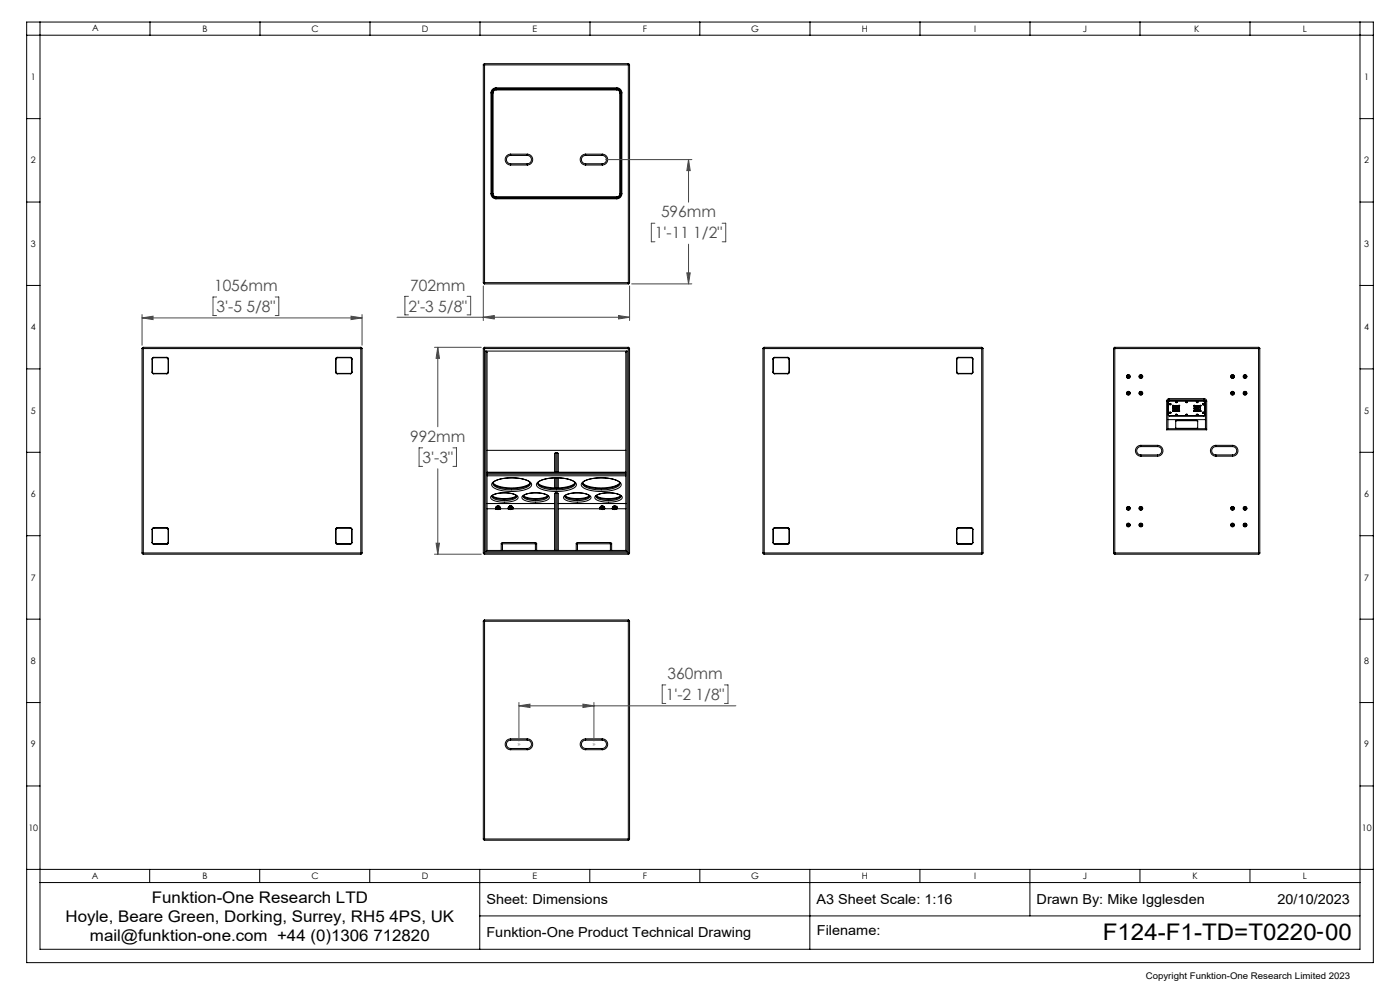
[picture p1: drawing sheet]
<svg xmlns="http://www.w3.org/2000/svg" width="420mm" height="297mm" viewBox="0 0 420 297" stroke-linecap="round" stroke-linejoin="round" font-family="sans-serif">
<g fill="none" stroke="#000" stroke-width=".3">
<path d="M8 10.6h404M8 6.6h404v281.9h-404zM12 6.6v277.9h396v-277.9M45 6.6v4M78 6.6v4M111 6.6v4M144 6.6v4M145 19.5h.4M145 19.5v65.2M145.4 19.1v.4M145.4 19.1l-.4 .4M145.4 19.5v65.2"/>
<path d="M145.4 19.5h43.1M145.4 19.1h43.1M177 6.6v4M188.5 19.1v.4M188.5 19.5h.4M188.5 19.1l.4 .4M188.5 19.5v65.2M188.9 19.5v65.2M209.9 6.6v3.9M243 6.6v4M276 6.6v4M309 6.6v4"/>
<path d="M342 6.6v4M375 6.6v4M8 35.6h4M147.3 27.8h.3M147.3 27.8v30.3M147.6 27.8v30.3M147.7 27.8h.2M147.7 27.8v30.3M147.9 27.8v30.3M148.8 26.3l-1.1 .5-.4 1M148.8 27l-.6 .2-.3 .6M148.8 26.7v.3"/>
<path d="M148.8 26.3v.3M148.8 26.6l-.8 .3-.4 .9M148.8 26.7l-.7 .3-.4 .8M148.8 26.3h36.3M148.8 27h36.3M148.8 26.7h36.3M148.8 26.6h36.3M185.1 26.3l1 .5 .5 1M185.1 27l.5 .2 .3 .6M185.1 26.7v.3M185.1 26.7l.8 .4 .3 .7M185.1 26.3v.3"/>
<path d="M185.1 26.6l.9 .4 .3 .8M185.9 27.8h.3M185.9 27.8v30.3M186.2 27.8v30.3M186.3 27.8h.3M186.3 27.8v30.3M186.6 27.8v30.3M408 35.6h4M147.3 58.1l.4 1 1.1 .5M147.3 58.1h.3M147.6 58.1l.3 .8 .9 .4M147.7 58.1h.2"/>
<path d="M147.7 58.1l.3 .7 .8 .4M147.9 58.1l.2 .5 .7 .4M148.8 59v.2M148.8 59.3v.3M148.8 59.6h36.3M148.8 59h36.3M148.8 59.2h36.3M148.8 59.3h36.3M153.2 46.2a1.62 1.62 0 0 0-1.6 1.6 1.62 1.62 0 0 0 1.6 1.7M153.2 46.2v.4M153.2 46.6a1.25 1.25 0 0 0-1.3 1.2 1.25 1.25 0 0 0 1.3 1.3M153.2 49.1v.4"/>
<path d="M153.2 49.5h5M153.2 46.2h5M153.2 46.6h5M153.2 49.1h5M158.2 46.2a1.62 1.62 0 0 1 1.6 1.6 1.62 1.62 0 0 1-1.6 1.7M158.2 46.2v.4M158.2 49.1v.4M158.2 46.6a1.25 1.25 0 0 1 1.2 1.2 1.25 1.25 0 0 1-1.2 1.3M175.7 46.2a1.62 1.62 0 0 0-1.6 1.6 1.62 1.62 0 0 0 1.6 1.7M175.7 46.2v.4M175.7 46.6a1.25 1.25 0 0 0-1.3 1.2 1.25 1.25 0 0 0 1.3 1.3M175.7 49.1v.4"/>
<path d="M175.7 49.5h5M175.7 46.2h5M175.7 46.6h5M175.7 49.1h5M180.7 46.2a1.62 1.62 0 0 1 1.6 1.6 1.62 1.62 0 0 1-1.6 1.7M180.7 49.1v.4M180.7 46.6a1.25 1.25 0 0 1 1.2 1.2 1.25 1.25 0 0 1-1.2 1.3M180.7 46.2v.4M185.1 59v.2M185.1 59.3v.3M185.9 58.1l-.2 .5-.6 .4M185.9 58.1h.3"/>
<path d="M186.2 58.1l-.3 .7-.8 .4M186.3 58.1h.3M186.3 58.1l-.3 .8-.9 .4M186.6 58.1l-.5 1-1 .5M8 60.6h4M408 60.6h4M8 85.6h4M145 84.7h.4M145 84.7l.4 .4M145.4 84.7v.4M145.4 84.7h43.1M145.4 85.1h43.1"/>
<path d="M188.5 84.7h.4M188.5 84.7v.4M188.9 84.7l-.4 .4M408 85.6h4M8 110.6h4M42.6 104.5h.4M42.6 104.5v61.2M43 104.1v.4M43 104.1l-.4 .4M43 104.5h65.2M43 104.1h65.2M43 104.5v61.2"/>
<path d="M45.6 111.5l.5 .5M45.6 111.5h.1M45.6 107.6h.1M45.6 107.6v3.9M45.7 111.5l.4 .4M45.7 107.6v3.9M46.1 107.1l-.5 .5M46.1 107.2l-.4 .4M46.1 107.1v.1M46.1 111.9v.1M46.1 107.1h4M46.1 112h4"/>
<path d="M46.1 111.9h4M46.1 107.2h4M50.1 107.1l.5 .5M50.1 111.9v.1M50.1 107.1v.1M50.1 107.2l.3 .4M50.4 107.6h.2M50.4 111.5h.2M50.4 111.5l-.3 .4M50.4 107.6v3.9M50.6 111.5l-.5 .5M50.6 107.6v3.9"/>
<path d="M100.7 111.5l.5 .5M100.7 111.5h.1M100.7 107.6h.1M100.7 107.6v3.9M100.8 111.5l.4 .4M100.8 107.6v3.9M101.2 107.1l-.5 .5M101.2 111.9v.1M101.2 107.2l-.4 .4M101.2 107.1v.1M101.2 107.1h3.9M101.2 112h3.9"/>
<path d="M101.2 111.9h3.9M101.2 107.2h3.9M105.1 107.1l.5 .5M105.1 111.9v.1M105.1 107.1v.1M105.1 107.2l.4 .4M105.5 107.6h.1M105.5 111.5l-.4 .4M105.5 111.5h.1M105.5 107.6v3.9M105.6 111.5l-.5 .5M105.6 107.6v3.9"/>
<path d="M108.2 104.1v.4M108.2 104.5h.4M108.2 104.1l.4 .4M108.2 104.5v61.2M108.6 104.5v61.2M145 104.5h.4M145 104.5v61.2M145.4 104.1v.4M145.4 104.1l-.4 .4M145.4 104.5h43.1M145.4 104.1h43.1M145.4 104.5v61.2"/>
<path d="M145.7 105.2l.4 .5v59.3M145.7 105.2h42.4M145.7 105.2v60.1M188.1 105.2l-.4 .5v59.3M188.1 105.2v60.1M188.5 104.5h.4M188.5 104.1v.4M188.5 104.1l.4 .4M188.5 104.5v61.2M188.9 104.5v61.2M228.9 104.5h.4M228.9 104.5v61.2"/>
<path d="M229.3 104.1v.4M229.3 104.1l-.4 .4M229.3 104.5h65.2M229.3 104.1h65.2M229.3 104.5v61.2M231.9 111.5l.5 .5M231.9 111.5h.1M231.9 107.6h.1M231.9 107.6v3.9M232 111.5l.4 .4M232 107.6v3.9M232.4 107.1l-.5 .5"/>
<path d="M232.4 111.9v.1M232.4 107.1v.1M232.4 107.2l-.4 .4M232.4 107.1h3.9M232.4 112h3.9M232.4 111.9h3.9M232.4 107.2h3.9M236.3 107.1l.5 .5M236.3 111.9v.1M236.3 107.2l.4 .4M236.3 107.1v.1M236.7 111.5h.1"/>
<path d="M236.7 107.6h.1M236.7 111.5l-.4 .4M236.7 107.6v3.9M236.8 111.5l-.5 .5M236.8 107.6v3.9M286.9 111.5l.5 .5M286.9 111.5h.2M286.9 107.6h.2M286.9 107.6v3.9M287.1 111.5l.3 .4M287.1 107.6v3.9M287.4 107.1l-.5 .5"/>
<path d="M287.4 111.9v.1M287.4 107.1v.1M287.4 107.2l-.3 .4M287.4 107.1h4M287.4 112h4M287.4 111.9h4M287.4 107.2h4M291.4 107.1l.5 .5M291.4 111.9v.1M291.4 107.1v.1M291.4 107.2l.4 .4M291.8 111.5h.1"/>
<path d="M291.8 107.6h.1M291.8 111.5l-.4 .4M291.8 107.6v3.9M291.9 111.5l-.5 .5M291.9 107.6v3.9M294.5 104.1v.4M294.5 104.1l.4 .4M294.5 104.5h.4M294.5 104.5v61.2M294.9 104.5v61.2M334.1 104.5h.3M334.1 104.5v61.2"/>
<path d="M334.4 104.1v.4M334.4 104.1l-.3 .4M334.4 104.5h43.2M334.4 104.1h43.2M334.4 104.5v61.2M338.3 117.8l.2-.1 .2 .2-.2 .1zM338.4 112.8h.3v.1l-.2 .1zM342.1 117.8l.2-.1 .1 .2-.1 .1zM342.1 112.7h.2l.1 .2h-.3zM350.8 119.5l-.6 .2-.2 .5M350.8 119.5v.3M350.8 119.8l-.4 .4"/>
<path d="M350.8 119.5h10.5M350.8 119.8h10.5M361.3 119.5l.5 .2 .2 .5M361.3 119.8l.3 .4M361.3 119.5v.3M369.6 117.7l.3 .1v.1h-.3zM369.6 112.7l.3 .1v.1l-.2 .1zM373.4 112.7h.1l.2 .2h-.4zM373.4 117.7l.3 .1v.1h-.4zM377.6 104.5h.3M377.6 104.1v.4M377.6 104.1l.3 .4"/>
<path d="M377.6 104.5v61.2M377.9 104.5v61.2M408 110.6h4M8 135.6h4M146.1 135h41.6M166.7 135.7l-.3 .2v5.6M166.7 135.7v5.8M166.7 135.7h.4M167.1 135.7l.4 .2v5.6M167.1 135.7v5.8M342.3 133.5a1.62 1.62 0 0 0-1.7 1.6 1.62 1.62 0 0 0 1.7 1.6M342.3 133.5v.3"/>
<path d="M342.3 136.3v.4M342.3 133.8a1.25 1.25 0 0 0-1.3 1.3 1.25 1.25 0 0 0 1.3 1.2M342.3 133.5h5M342.3 136.7h5M342.3 133.8h5M342.3 136.3h5M347.3 133.5a1.62 1.62 0 0 1 1.6 1.6 1.62 1.62 0 0 1-1.6 1.6M347.3 133.5v.3M347.3 136.3v.4M347.3 133.8a1.25 1.25 0 0 1 1.2 1.3 1.25 1.25 0 0 1-1.2 1.2M350 120.2h.4M350 120.2v8.6"/>
<path d="M350 128.8h12M350.3 128.5l-.3 .3M350.3 128.5h11.4M350.4 120.2l-.1 8.3M350.4 125.8h11.2M350.5 124.3l.2 .3M350.6 120.2l-.1 4.2 .4 .2M350.8 121.1l.2-.2 .3 .2M350.8 123.7l.2-.2 .3 .2M350.8 121.1h.1M350.8 123.7h.1M350.8 121.1l.2 .2 .3-.2"/>
<path d="M350.8 123.7l.4 .2M350.9 120.2l-.4 .2M350.9 120.1v.1M350.9 120.2h10.3M350.9 120.1l-.4 .3v3.9l.4 .4M350.9 124.6v.1M350.9 123.8h.1M350.9 121.2h.1M350.9 121.1l.1 .1M350.9 121.1h.1M350.9 123.7h.1M351 123.8h.1"/>
<path d="M351 123.7h.1M351 121.1h-.1M351 121.2v.1M351 121.2h.1M351 121.2h-.1M351 123.8h-.1M351 123.7v.1M351 121.1v.1M351 121.1h.1M351 123.8v.1M351 121.2l.1 .1M351 123.9h.1"/>
<path d="M351 123.7v.2M351 121.1l.1 .2M351.1 123.8h.1M351 123.7l.1 .1M351.1 121.2h.1M351.1 121.3h.1M351.1 123.7v.1M351.1 121.1v.1M351.1 123.7h-.1M351.1 123.7h.1M351.1 121.1h-.1M351.1 121.1h.1"/>
<path d="M351.2 121.1h.1M351.2 121.1l-.1 .1M351.2 123.8h-.1M351.2 123.8h.1M351.3 123.7l-.1 .2M351.3 121.1h.1M351.3 123.7h.1M351.8 121.6h.3M351.8 123.2h.3M351.9 122.4a.97 .97 0 0 1 .9-.8 .97 .97 0 0 1 1 .8M352.4 122.1v.1M352.4 122.1v.4"/>
<path d="M352.7 124.3l.2-.2 .2 .2M352.7 124.3l.3 .2M352.7 122.9a.52 .52 0 0 1-.3-.8 .52 .52 0 0 1 .8 0 .52 .52 0 0 1-.3 .8M352.7 122.8l.1 .2 .1-.2M352.8 124.4h.1M352.8 120.6h.1M352.8 120.5h.1M352.8 124.5h.1M352.8 124.3h.1M352.8 124.3v.1M352.8 124.3l.1 .1M352.8 120.4h.1"/>
<path d="M352.8 120.4l.1 .1M352.9 120.6h-.1M352.9 124.4h-.1M352.9 124.3l-.1 .1M352.9 120.5v.1M352.9 120.5h.1M352.9 124.4l-.1 .1M352.9 124.5h.1M352.9 124.4h.1M352.9 124.4v.1M352.9 120.5l-.1 .1M352.9 120.6h.1"/>
<path d="M352.9 124.3v.1M352.9 124.4l.1 .1M352.9 124.3h.1M352.9 120.4v.1M352.9 120.4h.1M353 120.6h.1M353 124.5h.1M353 124.3l-.1 .1M353 120.5h-.1M353 120.5h.1M353 124.4h-.1M353 124.4h.1"/>
<path d="M353 126l-.3 .2v2l.3 .2 6.2-.1 .1-2.1-.3-.2M353 126.1l-.3 .1M353 126h6M353 126.1h6M353 126v.1M353.1 124.3l-.1 .2M353.1 120.5l-.2 .2-.2-.2M353.1 120.5l-.2-.2-.2 .2M353.1 124.3l-.2-.2-.2 .2M353.1 120.5h.1M353.2 122.1v.4M353.3 122.1l-.1 .1"/>
<path d="M353.6 123.2h.3M353.6 121.6h.3M353.7 121.5l.1 .2M355.8 124.3l.2-.2 .2 .2M355.8 120.5l.2-.2 .2 .2M355.8 124.3l.3 .2M355.8 120.5l.2 .2 .2-.2M355.9 124.4h.1M355.9 120.5h.1M355.9 120.6h.1M355.9 124.5h.1M355.9 124.3h.1"/>
<path d="M355.9 124.3l.1 .1M355.9 124.4v.1M356 120.4v.1M356 120.4h.1M356 120.6h.1M356 120.6h-.1M356 124.4h.1M356 120.5h.1M356 124.3v.1M356 120.5v.1M356 124.5h.1M356 124.4l-.1 .1"/>
<path d="M356 124.4v.1M356 124.4l.1 .1M356 124.3h.1M356.1 120.6h.1M356 120.5l.1 .1M356.1 120.4l-.1 .1M356.1 124.3h.1M356.1 124.5h.1M356.1 124.3l-.1 .1M356.1 120.5h.1M356.1 124.4h.1M356.2 124.3l-.1 .2"/>
<path d="M356.2 124.3l-.2-.2-.2 .2M356.2 120.5h.1M358.1 121.6h.3M358.1 123.2h.3M358.2 122.4a.97 .97 0 0 1 1-.8 .97 .97 0 0 1 1 .8M358.8 122.1v.1M358.8 122.1v.4M358.9 120.5l.2-.2 .2 .2M358.9 124.3l.3-.2 .1 .2M358.9 124.3h.1M358.9 120.5l.2 .2 .2-.2M358.9 124.3l.4 .2"/>
<path d="M359 126.1l.3 .1M359 126v.1M359 120.5l.1 .1M359 124.4h.1M359 120.5h.1M359 124.5h.1M359 120.6h.1M359 124.3l.1 .1M359 124.3h.1M359.1 120.5h.1M359.1 124.4l-.1 .1M359.1 122.9a.52 .52 0 0 1-.3-.8 .52 .52 0 0 1 .8 0 .52 .52 0 0 1-.3 .8"/>
<path d="M359.1 122.8l.1 .2 .1-.2M359.1 120.6h.1M359.1 124.4h-.1M359.1 120.6h-.1M359.1 124.4h.1M359.1 124.3v.1M359.1 120.5v.1M359.1 124.5h.1M359.1 124.4v.1M359.1 120.4v.1M359.1 120.4h.1M359.1 124.3h.1"/>
<path d="M359.1 124.4l.1 .1M359.2 120.4v.1M359.2 120.4l-.1 .1M359.2 120.5v.1M359.2 120.5h.1M359.2 120.6h.1M359.2 124.3v.1M359.2 124.4v.1M359.2 124.4h.1M359.2 124.3h.1M359.2 124.5h.1M359.2 120.5l.1 .1"/>
<path d="M359.2 124.3l-.1 .1M359.3 120.6h-.1M359.3 124.4h-.1M359.3 124.4h.1M359.3 120.5h.1M359.3 120.5h-.1M359.3 124.3v.2M359.3 120.5l-.2-.2-.2 .2M359.6 122.1v.4M359.6 122.1v.1M360 123.2h.3M360 121.6h.3"/>
<path d="M360.1 123.1l.1 .2M360.7 121.1l.2-.2 .3 .2M360.7 121.1h.1M360.8 123.7l.2-.2 .2 .2M360.8 123.7h.1M360.8 123.7l.3 .2M360.9 121.2h.1M360.9 123.8h.1M360.9 121.1h.1M360.9 121.1v.1M360.9 123.7h.1M360.9 121.3h.1"/>
<path d="M360.9 121.2h-.1M360.9 121.2v.1M361 121.1h.1M361 121.2l-.1 .1M361 121.2v.1M361 123.7h.1M361 123.8h-.1M361 123.8v.1M361 123.7v.1M361 123.9h.1M361 123.7v.2M361 121.1v.2"/>
<path d="M361 123.8h.1M361 121.3h.1M361 123.7l.1 .1M361 121.2h.1M361 121.1v.1M361.1 123.7h-.1M361.1 123.7h.1M361.1 123.8h.1M361.1 123.7l-.1 .1M361.1 121.1v.1M361.1 121.2h.1M361.1 123.8h-.1"/>
<path d="M361.1 121.2h-.1M361.1 120.1l.4 .3-.3-.2M361.1 124.6v.1M361.2 120.1v.1M361.2 123.7l-.1 .2M361.2 123.7h.1M361.2 121.1l-.2 .2-.3-.2M361.2 121.1l-.3-.2-.2 .2M361.2 121.1h.1M361.4 120.2l.1 4.2M361.5 124.4l-.3 .2h-10.3M361.5 124.3l-.4 .4"/>
<path d="M361.5 124.3l-.1 .3M361.6 120.2h.4M361.6 120.2l.1 8.3M361.7 128.5l.3 .3M362 120.2v8.6M364.8 133.5a1.62 1.62 0 0 0-1.7 1.6 1.62 1.62 0 0 0 1.7 1.6M364.8 133.5v.3M364.8 136.3v.4M364.8 133.8a1.25 1.25 0 0 0-1.3 1.3 1.25 1.25 0 0 0 1.3 1.2M364.8 133.5h5M364.8 136.7h5M364.8 133.8h5"/>
<path d="M364.8 136.3h5M369.8 133.5a1.62 1.62 0 0 1 1.6 1.6 1.62 1.62 0 0 1-1.6 1.6M369.8 136.3v.4M369.8 133.8a1.25 1.25 0 0 1 1.2 1.3 1.25 1.25 0 0 1-1.2 1.2M369.8 133.5v.3M408 135.6h4M45.6 158.7h.1M45.6 158.7v3.9M45.7 158.7v3.9M46.1 158.2l-.5 .5M46.1 158.3l-.4 .4M46.1 158.2v.1"/>
<path d="M46.1 158.2h4M46.1 158.3h4M50.1 158.2l.5 .5M50.1 158.2v.1M50.1 158.3l.3 .4M50.4 158.7h.2M50.4 158.7v3.9M50.6 158.7v3.9M100.7 158.7h.1M100.7 158.7v3.9M100.8 158.7v3.9M101.2 158.2l-.5 .5"/>
<path d="M101.2 158.3l-.4 .4M101.2 158.2v.1M101.2 158.2h3.9M101.2 158.3h3.9M105.1 158.2l.5 .5M105.1 158.2v.1M105.1 158.3l.4 .4M105.5 158.7h.1M105.5 158.7v3.9M105.6 158.7v3.9M146.1 141.5h41.6M146.1 150.9h20.3"/>
<path d="M146.1 142.1h41.6M146.1 142.6h41.6M146.1 141.8h41.6M146.1 152.5h2.6M147.4 148.6a8.3 8.3 0 0 1 7.9 .1l.1 .2a1.86 1.86 0 0 1-2.1 1.4 7.4 7.4 0 0 1-6.1-.9zM147.7 148.6a7.8 7.8 0 0 1 7.3 .1 1.69 1.69 0 0 1-1.8 1.1 7 7 0 0 1-5.6-.8zM147.8 144.6a12.1 12.1 0 0 1 9.1-1 2.63 2.63 0 0 1 2.6 1.8 4.8 4.8 0 0 1-4.2 1.8 10.4 10.4 0 0 1-7.6-1.5l-.2-.6zM147.9 144.7a9.6 9.6 0 0 0 7.6 1.4 5.1 5.1 0 0 0 3.6-1.4 5.5 5.5 0 0 1-4.9 1.8 8.1 8.1 0 0 1-6.2-1.6zM148.1 144.5a12.1 12.1 0 0 1 10.8 0 .87 .87 0 0 1 .1 .9 .87 .87 0 0 1-.8 .5 12.4 12.4 0 0 1-9.9-.3l-.4-.6zM148.7 152.5a.75 .75 0 0 1 .7-.9 .75 .75 0 0 1 .8 .9h2.3M148.7 152.5h.2M148.7 152.5l.3 .1"/>
<path d="M149.2 151.7v.2M149.2 151.7h.1M149.3 151.6l-.1 .1M149.3 151.6v.2l-.5 .1-.1 .6M149.3 151.6l.5 .2 .1 .4h.2M150.1 152.1h-.2M150.1 152.1h.1M150.1 152.1v.1M150.1 152.2v.4l-.6 .1-.5-.1M152.4 152.5a.75 .75 0 0 1 .8-.9 .75 .75 0 0 1 .7 .9h12.5M152.5 152.5h.2M152.5 152.5l.2 .1"/>
<path d="M152.9 151.7l.1 .2M153 151.7h.1M153 151.6v.1M153 151.6l.6 .2 .1 .4h.2M153 151.6l.1 .2-.5 .1-.1 .6M153.9 152.1h-.2M153.9 152.1h.1M153.9 152.1v.1M153.9 152.2v.4l-.7 .1-.5-.1M155 148.6a8.2 8.2 0 0 1-7.3 0M155 148.6a7.2 7.2 0 0 1-6.7 .6l-.7-.6M156.8 148.6a8.3 8.3 0 0 1 7.9 .1l.1 .2a1.86 1.86 0 0 1-2.1 1.4 7.4 7.4 0 0 1-6.1-.9z"/>
<path d="M157 148.6a7.8 7.8 0 0 1 7.4 .1 1.69 1.69 0 0 1-1.8 1.1 7 7 0 0 1-5.6-.8zM161.2 144.6a12.1 12.1 0 0 1 9.1-1 2.63 2.63 0 0 1 2.6 1.8 4.8 4.8 0 0 1-4.2 1.8 10.4 10.4 0 0 1-7.6-1.5l-.2-.6zM161.4 144.7a9.6 9.6 0 0 0 7.6 1.4 5.1 5.1 0 0 0 3.5-1.4 5.5 5.5 0 0 1-4.9 1.8 8.1 8.1 0 0 1-6.2-1.6zM161.5 144.5a12.1 12.1 0 0 1 10.8 0 .87 .87 0 0 1 .2 .9 .87 .87 0 0 1-.8 .5 12.4 12.4 0 0 1-10-.3l-.4-.6zM164.3 148.6a8.2 8.2 0 0 1-7.3 0M164.4 148.6a7.2 7.2 0 0 1-6.7 .6l-.7-.6M166.4 143.2v3M166.7 147.7l-.3 .2v17.1M166.7 147.7h.4M166.7 143.2v3M166.7 147.7v17.3M167.1 147.7l.4 .2v17.1"/>
<path d="M167.1 143.2v3M167.1 147.7v17.3M167.5 150.9h20.2M167.5 143.2v3M167.5 152.5h12.5M169.3 148.6a8.3 8.3 0 0 1 7.9 .1l.1 .2a1.86 1.86 0 0 1-2.1 1.4 7.4 7.4 0 0 1-6.1-.9zM169.5 148.6a8.2 8.2 0 0 0 7.3 0 5.3 5.3 0 0 1-4.8 1l-1.8-.4zM169.5 148.6a7.8 7.8 0 0 1 7.4 .1 1.69 1.69 0 0 1-1.8 1.1 7 7 0 0 1-5.6-.8zM174.6 144.6a12.1 12.1 0 0 1 9.2-1 2.63 2.63 0 0 1 2.6 1.8 4.8 4.8 0 0 1-4.2 1.8 10.4 10.4 0 0 1-7.7-1.5l-.1-.6zM174.9 144.5a12.1 12.1 0 0 1 10.9 0 .87 .87 0 0 1 .1 .9 .87 .87 0 0 1-.8 .5 12.4 12.4 0 0 1-10-.3l-.3-.6zM178.7 148.6a8.3 8.3 0 0 1 7.8 .1l.2 .2a1.86 1.86 0 0 1-2.1 1.4 7.4 7.4 0 0 1-6.1-.9zM178.9 148.6a8.2 8.2 0 0 0 7.3 0 5.3 5.3 0 0 1-4.8 1l-1.8-.4z"/>
<path d="M178.9 148.6a7.8 7.8 0 0 1 7.4 .1 1.69 1.69 0 0 1-1.8 1.1 7 7 0 0 1-5.6-.8zM179.9 152.5a.75 .75 0 0 1 .8-.9 .75 .75 0 0 1 .7 .9M180.2 151.8h.1M180.2 151.8l.1 .2M180.3 151.8l.1 .1-.4 .3v.4l.7 .1 .7-.2M180.3 151.8h-.1M180.3 151.8l.5-.2 .3 .4 .2-.1M181.2 151.8l-.2 .2M181.2 151.8h.1M181.2 151.8l.1 .1M181.3 151.9l.1 .6M181.4 152.5h2.3"/>
<path d="M183.7 152.5a.75 .75 0 0 1 .7-.9 .75 .75 0 0 1 .8 .9M183.9 151.9h.1M183.9 151.9l.1 .2M183.9 151.8v.1M184.9 151.8l-.2 .1M184.9 151.8h.1M184.9 151.8l.2 .6-.6 .3-.8-.1 .4-.6-.2-.2M184.9 151.8l-.1 .2-.4-.4-.5 .2M185 152.5h2.7M185.9 144.7a9.2 9.2 0 0 1-7.1 1.4 5.6 5.6 0 0 1-4-1.4M186 144.7a5.7 5.7 0 0 1-4.9 1.8 8.1 8.1 0 0 1-6.3-1.6v-.2M231.9 158.7h.1"/>
<path d="M231.9 158.7v3.9M232 158.7v3.9M232.4 158.2l-.5 .5M232.4 158.2v.1M232.4 158.3l-.4 .4M232.4 158.2h3.9M232.4 158.3h3.9M236.3 158.2l.5 .5M236.3 158.3l.4 .4M236.3 158.2v.1M236.7 158.7h.1M236.7 158.7v3.9"/>
<path d="M236.8 158.7v3.9M286.9 158.7h.2M286.9 158.7v3.9M287.1 158.7v3.9M287.4 158.2l-.5 .5M287.4 158.2v.1M287.4 158.3l-.3 .4M287.4 158.2h4M287.4 158.3h4M291.4 158.2l.5 .5M291.4 158.2v.1M291.4 158.3l.4 .4"/>
<path d="M291.8 158.7h.1M291.8 158.7v3.9M291.9 158.7v3.9M338.3 157.3l.2-.1 .2 .2-.2 .1zM338.3 152.3l.2-.1 .2 .2-.2 .1zM342.1 152.3l.3-.1v.2l-.1 .1zM342.2 157.2l.2 .2-.1 .1h-.2zM369.6 157.2h.2l.1 .3h-.2zM369.6 152.2h.2l.1 .3-.3-.1zM373.4 157.2h.1l.1 .3h-.1zM373.4 152.2h.1l.1 .3h-.1zM8 160.6h4"/>
<path d="M42.6 165.7h.4M42.6 165.7l.4 .4M43 165.7v.4M43 165.7h65.2M43 166.1h65.2M45.6 162.6l.5 .5M45.6 162.6h.1M45.7 162.6l.4 .4M46.1 163v.1M46.1 163h4M46.1 163.1h4M50.1 163v.1"/>
<path d="M50.4 162.6l-.3 .4M50.4 162.6h.2M50.6 162.6l-.5 .5M100.7 162.6l.5 .5M100.7 162.6h.1M100.8 162.6l.4 .4M101.2 163v.1M101.2 163h3.9M101.2 163.1h3.9M105.1 163v.1M105.5 162.6l-.4 .4M105.5 162.6h.1"/>
<path d="M105.6 162.6l-.5 .5M108.2 165.7v.4M108.2 165.7h.4M108.6 165.7l-.4 .4M145 165.7h.4M145 165.7l.4 .4M145.4 165.7v.4M145.4 165.7h43.1M145.4 166.1h43.1M145.7 165.3h42.4M146.1 165l-.4 .3M146.1 165h41.6"/>
<path d="M150.4 163h.3M150.4 163v2M150.7 162.6v.4M150.7 162.6l-.3 .4M150.7 163v2M150.7 163h9.9M150.7 162.6h9.9M160.6 162.6v.4M160.6 162.6l.4 .4M160.6 163h.4M160.6 163v2M161 163v2"/>
<path d="M172.9 163h.3M172.9 163v2M173.2 162.6v.4M173.2 162.6l-.3 .4M173.2 163v2M173.2 163h9.9M173.2 162.6h9.9M183.1 162.6v.4M183.1 162.6l.4 .4M183.1 163h.4M183.1 163v2M183.5 163v2"/>
<path d="M187.7 165l.4 .3M188.5 165.7h.4M188.5 165.7v.4M188.9 165.7l-.4 .4M228.9 165.7h.4M228.9 165.7l.4 .4M229.3 165.7v.4M229.3 165.7h65.2M229.3 166.1h65.2M231.9 162.6l.5 .5M231.9 162.6h.1M232 162.6l.4 .4"/>
<path d="M232.4 163v.1M232.4 163h3.9M232.4 163.1h3.9M236.3 163v.1M236.7 162.6h.1M236.7 162.6l-.4 .4M236.8 162.6l-.5 .5M286.9 162.6l.5 .5M286.9 162.6h.2M287.1 162.6l.3 .4M287.4 163v.1M287.4 163h4"/>
<path d="M287.4 163.1h4M291.4 163v.1M291.8 162.6h.1M291.8 162.6l-.4 .4M291.9 162.6l-.5 .5M294.5 165.7h.4M294.5 165.7v.4M294.9 165.7l-.4 .4M334.1 165.7h.3M334.1 165.7l.3 .4M334.4 165.7v.4M334.4 165.7h43.2"/>
<path d="M334.4 166.1h43.2M377.6 165.7v.4M377.6 165.7h.3M377.9 165.7l-.3 .4M408 160.6h4M8 185.6h4M145 186.2h.4M145 186.2v65.2M145.4 185.8v.4M145.4 185.8l-.4 .4M145.4 186.2v65.2M145.4 186.2h43.1"/>
<path d="M145.4 185.8h43.1M188.5 186.2h.4M188.5 185.8v.4M188.5 185.8l.4 .4M188.5 186.2v65.2M188.9 186.2v65.2M408 185.6h4M8 210.6h4M408 210.6h4M8 235.6h4M153.2 221.4a1.62 1.62 0 0 0-1.6 1.7 1.62 1.62 0 0 0 1.6 1.6M153.2 224.3v.4"/>
<path d="M153.2 221.4v.4M153.2 221.8a1.25 1.25 0 0 0-1.3 1.3 1.25 1.25 0 0 0 1.3 1.2M153.2 224.7h5M153.2 221.4h5M153.2 224.3h5M153.2 221.8h5M158.2 221.4a1.62 1.62 0 0 1 1.6 1.7 1.62 1.62 0 0 1-1.6 1.6M158.2 224.3v.4M158.2 221.8a1.25 1.25 0 0 1 1.2 1.3 1.25 1.25 0 0 1-1.2 1.2M158.2 221.4v.4M175.7 221.4a1.62 1.62 0 0 0-1.6 1.7 1.62 1.62 0 0 0 1.6 1.6M175.7 221.4v.4"/>
<path d="M175.7 221.8a1.25 1.25 0 0 0-1.3 1.3 1.25 1.25 0 0 0 1.3 1.2M175.7 224.3v.4M175.7 224.7h5M175.7 221.4h5M175.7 224.3h5M175.7 221.8h5M180.7 221.4a1.62 1.62 0 0 1 1.6 1.7 1.62 1.62 0 0 1-1.6 1.6M180.7 224.3v.4M180.7 221.8a1.25 1.25 0 0 1 1.2 1.3 1.25 1.25 0 0 1-1.2 1.2M180.7 221.4v.4M408 235.6h4M145 251.4h.4"/>
<path d="M145 251.4l.4 .4M145.4 251.4v.4M145.4 251.4h43.1M145.4 251.8h43.1M188.5 251.4v.4M188.5 251.4h.4M188.9 251.4l-.4 .4M8 260.6h404M12 264.5h396M44.9 260.6v3.9M77.9 260.6v3.9M110.9 260.6v3.9"/>
<path d="M143.9 260.6v23.9M143.9 274.5h264.1M176.9 260.6v3.9M209.9 260.6v3.9M243 260.6l-.1 23.9M276 260.6v3.9M309 260.6v13.9M342 260.6v3.9M375 260.6v3.9"/>
<circle cx="338.5" cy="117.8" r=".56"/>
<circle cx="338.5" cy="112.8" r=".56"/>
<circle cx="338.5" cy="117.8" r=".48"/>
<circle cx="338.5" cy="117.8" r=".16"/>
<circle cx="338.5" cy="112.8" r=".16"/>
<circle cx="338.5" cy="112.8" r=".48"/>
<circle cx="342.3" cy="112.8" r=".16"/>
<circle cx="342.3" cy="117.8" r=".56"/>
<circle cx="342.3" cy="112.8" r=".56"/>
<circle cx="342.3" cy="112.8" r=".48"/>
<circle cx="342.3" cy="117.8" r=".16"/>
<circle cx="342.3" cy="117.8" r=".48"/>
<circle cx="369.8" cy="117.8" r=".16"/>
<circle cx="369.8" cy="117.8" r=".48"/>
<circle cx="369.8" cy="112.8" r=".56"/>
<circle cx="369.8" cy="117.8" r=".56"/>
<circle cx="369.8" cy="112.8" r=".48"/>
<circle cx="369.8" cy="112.8" r=".16"/>
<circle cx="373.5" cy="117.8" r=".48"/>
<circle cx="373.5" cy="112.8" r=".56"/>
<circle cx="373.5" cy="117.8" r=".56"/>
<circle cx="373.5" cy="117.8" r=".16"/>
<circle cx="373.5" cy="112.8" r=".48"/>
<circle cx="373.5" cy="112.8" r=".16"/>
<circle cx="351" cy="123.8" r=".16"/>
<circle cx="351" cy="121.2" r=".16"/>
<circle cx="351.9" cy="123.2" r=".15"/>
<circle cx="351.9" cy="121.6" r=".14"/>
<circle cx="351.9" cy="121.6" r=".15"/>
<circle cx="352.8" cy="122.5" r=".36"/>
<circle cx="352.8" cy="122.5" r=".18"/>
<circle cx="352.9" cy="124.4" r=".16"/>
<circle cx="352.9" cy="122.5" r=".88"/>
<circle cx="352.9" cy="120.5" r=".16"/>
<circle cx="352.9" cy="122.4" r=".91"/>
<circle cx="353.7" cy="121.6" r=".15"/>
<circle cx="353.7" cy="121.6" r=".14"/>
<circle cx="353.7" cy="123.2" r=".15"/>
<circle cx="356" cy="124.4" r=".16"/>
<circle cx="356" cy="120.5" r=".16"/>
<circle cx="358.3" cy="123.2" r=".15"/>
<circle cx="358.3" cy="121.6" r=".15"/>
<circle cx="359.1" cy="124.4" r=".16"/>
<circle cx="359.1" cy="120.5" r=".16"/>
<circle cx="359.2" cy="122.5" r=".36"/>
<circle cx="359.2" cy="122.5" r=".18"/>
<circle cx="359.3" cy="122.5" r=".88"/>
<circle cx="359.3" cy="122.4" r=".91"/>
<circle cx="360.1" cy="123.2" r=".15"/>
<circle cx="360.1" cy="121.6" r=".15"/>
<circle cx="360.1" cy="121.6" r=".14"/>
<circle cx="361" cy="123.8" r=".16"/>
<circle cx="361" cy="121.1" r=".18"/>
<circle cx="149.4" cy="152.3" r=".21"/>
<circle cx="149.4" cy="152.3" r=".25"/>
<circle cx="149.4" cy="152.3" r=".27"/>
<circle cx="153.2" cy="152.3" r=".27"/>
<circle cx="153.2" cy="152.3" r=".25"/>
<circle cx="153.2" cy="152.3" r=".21"/>
<circle cx="180.7" cy="152.3" r=".21"/>
<circle cx="180.7" cy="152.3" r=".25"/>
<circle cx="180.7" cy="152.3" r=".28"/>
<circle cx="184.4" cy="152.3" r=".25"/>
<circle cx="184.4" cy="152.3" r=".27"/>
<circle cx="184.4" cy="152.3" r=".21"/>
<circle cx="338.5" cy="157.3" r=".48"/>
<circle cx="338.5" cy="152.3" r=".48"/>
<circle cx="338.5" cy="152.3" r=".16"/>
<circle cx="338.5" cy="157.3" r=".56"/>
<circle cx="338.5" cy="152.3" r=".56"/>
<circle cx="338.5" cy="157.3" r=".16"/>
<circle cx="342.3" cy="157.3" r=".48"/>
<circle cx="342.3" cy="152.3" r=".56"/>
<circle cx="342.3" cy="157.3" r=".56"/>
<circle cx="342.3" cy="152.3" r=".16"/>
<circle cx="342.3" cy="152.3" r=".48"/>
<circle cx="342.3" cy="157.3" r=".16"/>
<circle cx="369.8" cy="157.3" r=".16"/>
<circle cx="369.8" cy="157.3" r=".48"/>
<circle cx="369.8" cy="152.3" r=".16"/>
<circle cx="369.8" cy="157.3" r=".56"/>
<circle cx="369.8" cy="152.3" r=".56"/>
<circle cx="369.8" cy="152.3" r=".48"/>
<circle cx="373.5" cy="157.3" r=".16"/>
<circle cx="373.5" cy="152.3" r=".48"/>
<circle cx="373.5" cy="152.3" r=".16"/>
<circle cx="373.5" cy="157.3" r=".56"/>
<circle cx="373.5" cy="152.3" r=".56"/>
<circle cx="373.5" cy="157.3" r=".48"/>
</g>
<g fill="none" stroke="#4a4a4a" stroke-width=".3">
<path d="M181.7 47.8h25.9M206.6 47.8l.5 3.3h-1.1zM206.6 47.8v12.8M196.5 66.9h-1.1v5.6h1.1M206.6 73.2v11.9M216.6 66.9h1.1v5.6h-1.1M42.6 95.3l3.3-.5v1zM42.6 94.3v9.2M42.6 95.3h66M65 89h-1.1v5.6h1.1M82.6 89h1v5.6h-1M105.3 94.8l3.3 .5-3.3 .5z"/>
<path d="M108.6 94.3v9.2M119.1 95.1h69.8M122.5 88.8h-1v5.6h1M140.1 88.8h1.1v5.6h-1.1M145 95.1l3.3-.5v1zM145 85.7v10.4M185.6 94.6l3.3 .5-3.3 .5zM188.9 85.7v10.4M189.5 85.1h18.1M206 81.8h1.1l-.5 3.3zM130.3 104.1h14.1M131.3 104.1l.5 3.3h-1z"/>
<path d="M131.3 104.1v23.8M126.8 134.2h-1.1v5.6h1.1M135.9 134.2h1v5.6h-1M131.3 140.5v25.6M130.3 166.1h14.1M130.8 162.8h1l-.5 3.3zM155.7 211.5l3.3-.5v1zM155.7 210.5v11.6M155.7 211.5h65.1M174.9 211l3.3 .5-3.3 .5zM178.2 210.5v11.6M199.7 205.3h-1v5.5h1"/>
<path d="M217.3 205.3h1.1v5.5h-1.1"/>
</g>
<path d="M155.3 222.7l.7 .7M155.3 223.4l.7-.7M155.7 223.6v-1M156.2 223.1h-1M177.8 222.7l.7 .7M177.8 223.4l.7-.7M178.2 223.6v-1M178.7 223.1h-1" fill="none" stroke="#c0c0c0" stroke-width=".3" stroke-dasharray="1.3 .6" stroke-dashoffset=".5" stroke-linecap="butt"/>
<g fill="#4a4a4a">
<path d="M131.3 104.1l.5 3.3h-1zM130.8 162.8h1l-.5 3.3zM105.3 94.8l3.3 .5-3.3 .5zM42.6 95.3l3.3-.5v1zM145 95.1l3.3-.5v1zM185.6 94.6l3.3 .5-3.3 .5zM206.6 47.8l.5 3.3h-1.1zM206 81.8h1.1l-.5 3.3z"/>
<path d="M155.7 211.5l3.3-.5v1zM174.9 211l3.3 .5-3.3 .5z"/>
</g>
<text font-size="6.9" x="330.8" y="281.6">F124-F1-TD=T0220-00</text>
<g font-size="4.8">
<text x="45.6" y="270.5">Funktion-One Research LTD</text>
<text x="19.6" y="276.3">Hoyle, Beare Green, Dorking, Surrey, RH5 4PS, UK</text>
<text x="27" y="282.2">mail@funktion-one.com +44 (0)1306 712820</text>
</g>
<g font-size="4.7" fill="#4a4a4a">
<text x="198.3" y="65.2">596mm</text>
<text x="196.5" y="71.4">1'-11 1/2&quot;</text>
<text x="64.2" y="87.3">1056mm</text>
<text x="123.1" y="87.1">702mm</text>
<text x="65" y="93.5">3'-5 5/8&quot;</text>
<text x="122.5" y="93.4">2'-3 5/8&quot;</text>
<text x="123.1" y="132.5">992mm</text>
<text x="126.8" y="138.8">3'-3&quot;</text>
<text x="200.3" y="203.5">360mm</text>
<text x="199.7" y="209.8">1'-2 1/8&quot;</text>
</g>
<g font-size="4.1">
<text x="145.9" y="270.9">Sheet: Dimensions</text>
<text x="244.9" y="270.9">A3 Sheet Scale: 1:16</text>
<text x="311" y="270.9">Drawn By: Mike Igglesden</text>
<text x="383.2" y="270.9">20/10/2023</text>
<text x="145.9" y="280.9">Funktion-One Product Technical Drawing</text>
<text x="245" y="280.3">Filename:</text>
</g>
<g font-size="2.7">
<text x="27.6" y="9.4">A</text>
<text x="60.7" y="9.5">B</text>
<text x="93.4" y="9.5">C</text>
<text x="126.5" y="9.5">D</text>
<text x="159.8" y="9.5">E</text>
<text x="192.8" y="9.5">F</text>
<text x="225.3" y="9.5">G</text>
<text x="258.6" y="9.5">H</text>
<text x="292.2" y="9.5">I</text>
<text x="324.9" y="9.5">J</text>
<text x="358.2" y="9.5">K</text>
<text x="390.9" y="9.5">L</text>
<text x="9.3" y="24">1</text>
<text x="409.3" y="24">1</text>
<text x="9.3" y="49">2</text>
<text x="409.3" y="49">2</text>
<text x="9.3" y="74">3</text>
<text x="409.3" y="74">3</text>
<text x="9.3" y="99">4</text>
<text x="409.3" y="99">4</text>
<text x="9.3" y="124">5</text>
<text x="409.3" y="124">5</text>
<text x="9.3" y="149">6</text>
<text x="409.3" y="149">6</text>
<text x="9.3" y="174">7</text>
<text x="409.3" y="174">7</text>
<text x="9.3" y="199">8</text>
<text x="409.3" y="199">8</text>
<text x="9.3" y="223.9">9</text>
<text x="409.3" y="223.9">9</text>
<text x="8.5" y="249">10</text>
<text x="408.5" y="249">10</text>
<text x="27.5" y="263.5">A</text>
<text x="60.7" y="263.5">B</text>
<text x="93.4" y="263.5">C</text>
<text x="126.5" y="263.5">D</text>
<text x="159.8" y="263.5">E</text>
<text x="192.8" y="263.5">F</text>
<text x="225.3" y="263.5">G</text>
<text x="258.6" y="263.5">H</text>
<text x="292.2" y="263.5">I</text>
<text x="324.9" y="263.5">J</text>
<text x="357.7" y="263.5">K</text>
<text x="390.9" y="263.5">L</text>
<text x="343.7" y="293.5">Copyright Funktion-One Research Limited 2023</text>
</g>
</svg>
